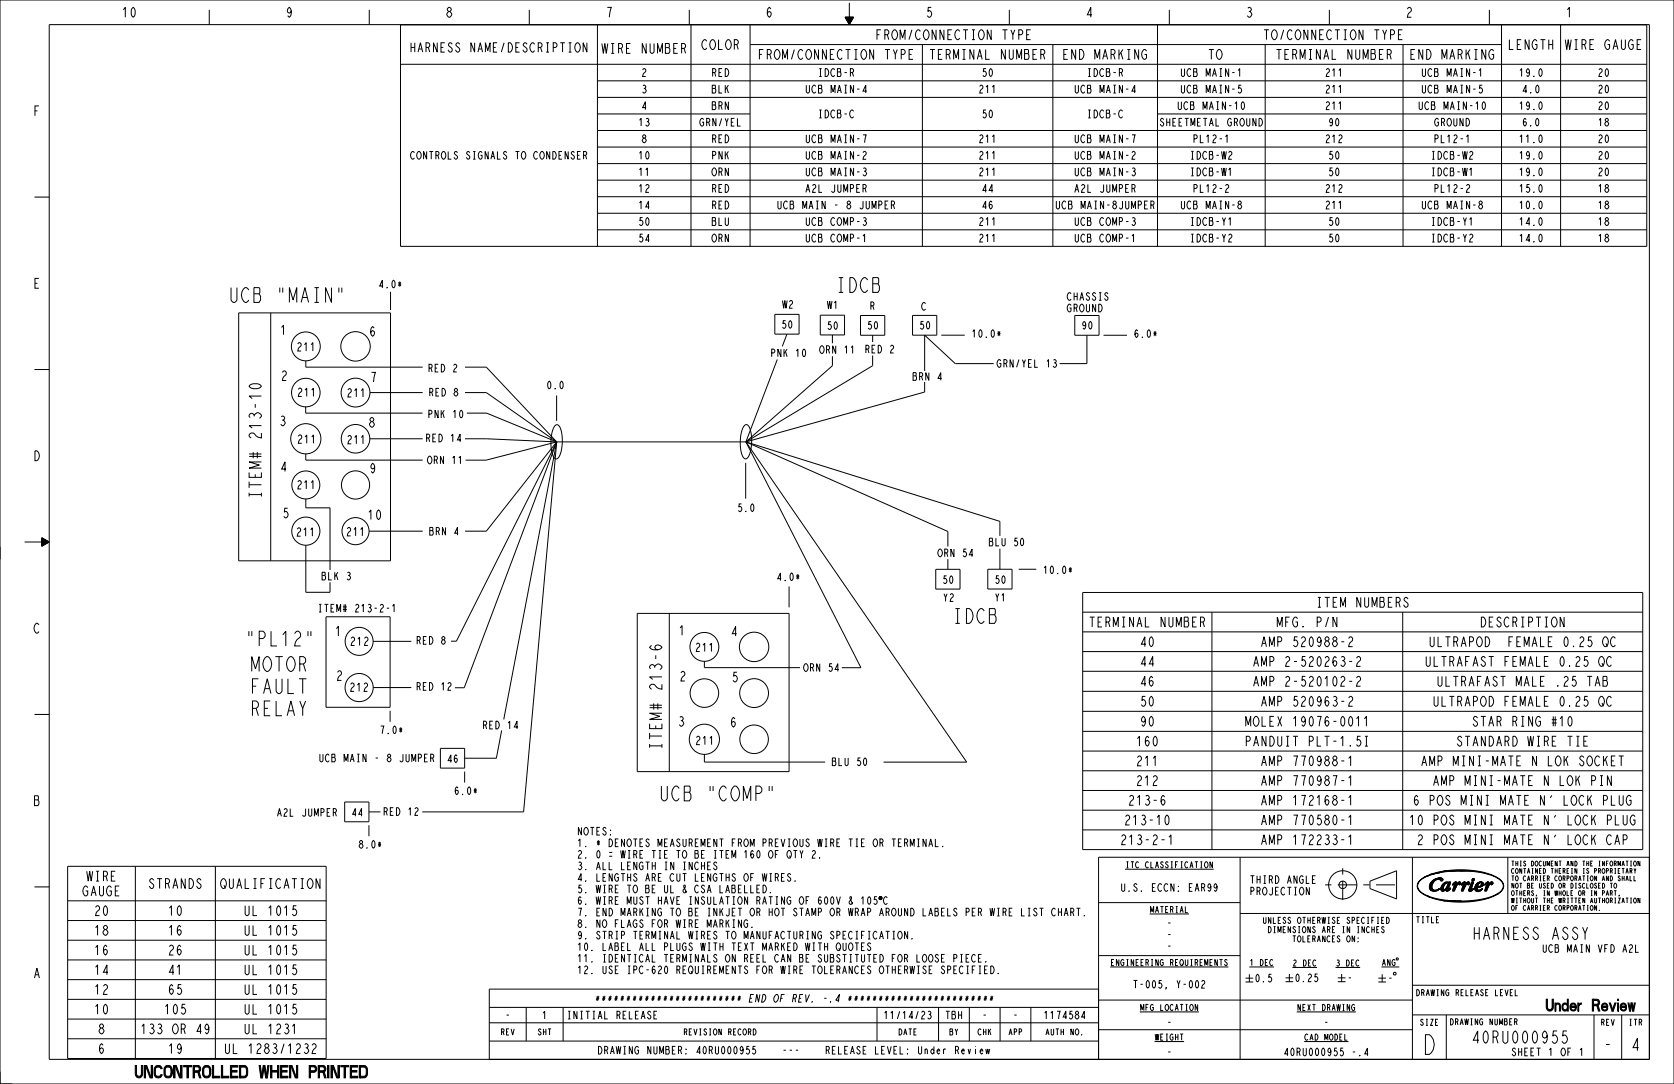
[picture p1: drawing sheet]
<svg xmlns="http://www.w3.org/2000/svg" width="864mm" height="559mm" viewBox="0 0 864 559" stroke-linecap="round" stroke-linejoin="round" font-family="sans-serif">
<path d="M684 456h37M693 448v17" fill="none" stroke="#000" stroke-width=".52" stroke-dasharray="3.3 3.3 9.8 3.3" stroke-linecap="butt"/>
<g fill="none" stroke="#000" stroke-width=".52">
<path d="M0 0h864v559h-864zM25 13h826v533h-826zM108 5v8M190 5v8M207 13v114h643v-114M273 5v8M308 13v114M356 5v8M356 13v114M387 13v114M436 9h4l-2 4M436 9l2 4"/>
<path d="M436 9h4M436 9l2 3 2-3M436 9h4l-2 3-1-3M437 9h2l-1 3M437 9l1 2M437 10h2M438 10h1l-1 1M438 10v1M438 10h.1M438 1v12M439 10l-1 1-1-1M521 5v8"/>
<path d="M597 13v114M603 5v8M686 5v8M768 5v8M775 13v114M805 13v114M207 33h643M387 23h388M476 23v104M543 23v104M653 23v104M724 23v104"/>
<path d="M308 42h542M308 50h542M308 59h79M597 59h253M308 67h542M308 76h542M308 84h542M308 93h542M18 102h7M308 101h542M308 110h542M308 118h542"/>
<path d="M201 150v10M123 161h78v128h-78zM140 161v128M400 162h12v10h-12zM406 172l-2 7M423 162h13v11h-13zM429 173v4M444 163h12v10h-12zM450 173v3M471 163h12v10h-12zM486 173h12M554 163h13v10h-13z"/>
<path d="M561 173v14h-14M569 173h12M18 190h7M158 186v3h60M240 189h11l36 39M401 185l-16 43M429 184v5l-44 39M450 183v6l-65 39M477 197v5l-92 26M513 187h-20l-16-14v18M158 210v3h60M191 202h27"/>
<path d="M240 202h11l36 26M241 213h10l36 15M286 219h2l1 1 1 6-1 7-1 3-1 1-2-2-1-6 1-6zM287 204v13M384 219h1l1 1 2 6-1 7-1 3-1 1-2-3-1-5v-6zM158 234v3h60M191 226h27M240 226l47 2M287 228l-17 191h-52M287 228l-27 143M287 228l-48 127h-4M287 228l-52 103h-2"/>
<path d="M287 228l-36 46h-11M287 228l-36 9h-11M287 228h98M385 239v18M385 228l114 165h-43M385 228l59 116h-10M385 228l104 46v8M385 228l131 41v7M158 257v5h12v32M13 279h12M22 277l3 2-3 3zM22 277l3 2-3 2"/>
<path d="M22 278v3M22 278l3 1M22 278v3l3-2M22 278l2 1-2 2M22 278l2 1-2 1M22 279v1l2-1M22 279h1l-1 1M23 279v1v-1M23 279h.1M190 274h28M158 281v24h12v-5M483 293h12v11h-12z"/>
<path d="M489 288v5M510 293h12v11h-12zM516 283v10M526 293h9M168 318h33v47h-33zM329 316h78v82h-78zM345 316v82M407 302v11M559 305h288v133h-288zM559 316h288M625 316v122M724 316v122"/>
<path d="M192 331h20M559 326h288M559 336h288M193 354h19M363 341v3h50M559 346h288M559 356h288M18 368h7M201 366v6M259 377l-3 14h-16M559 367h288M559 377h288"/>
<path d="M227 386h13v10h-13zM240 398v5M363 389v4h63M559 387h288M559 397h288M178 413h12v11h-12zM190 419h6M559 407h288M559 418h288M190 425v6M559 428h288M18 457h7"/>
<path d="M35 447h133v99h-133zM70 447v99M111 447v99M640 442v104M707 454l13-5v14l-13-5zM729 442v104M731 457l1 1zM732 458l1 2 5 3-4-2zM732 455l-1 2zM733 453l5-2-4 2-3 3zM735 452l3-1 5-1zM738 458h1z"/>
<path d="M738 451l5-2h6zM738 459h1zM738 455h1v3h-1zM738 459h2zM738 459h4h-2zM739 454h2l-2 1h-1zM739 454l3-1h2v1l-1-1h-2l-2 2v2v2h1l3-1-2 1h-2l-1-1v-2zM740 454l2-1zM740 453h2zM740 459l3-1-1 1zM740 453h4zM741 453h3z"/>
<path d="M742 453h2zM742 458h.1M742 453h1zM743 458h.1M743 449h17zM743 453l1 1zM743 458h2zM743 458h1zM743 459h2zM743 459h3h-2zM743 458l2-1zM744 459h1h-1z"/>
<path d="M745 456l1-1zM745 456l1-1-1 2-2 1zM745 456l1-1h2l-1 4 1-1-1 1h-1v-1l-1 1h-1l-1-1zM745 449l7-1 8 1zM745 455h1zM745 459l1-1zM745 455h1h1zM746 456l1-1-1 3-1 1v-1zM746 459h2h-1zM746 459h1zM747 457l1-1-1 3h-1v-1zM747 455h1l-1 1z"/>
<path d="M747 456l1-1-1 2zM747 459l1-1zM748 458h.1M749 456h1zM750 456h-1zM750 458l1-1-1 2h-1zM750 455h.1M750 455h1v2l2-2h1l-1 1h-1l-2 3h-1l1-4-1 1zM750 455h1zM750 455h1l-1 1zM750 456l1 1 1-2-1 2-1 1zM750 456h1v1z"/>
<path d="M751 455h.1M752 455h2zM752 455h1zM752 455h2l-1 1zM753 455h.1M753 456h.1M753 449a33 33 0 0 1 20 4 4 4 0 0 1 3 4 4 4 0 0 1-4 4 5 5 0 0 0 4-4 5 5 0 0 0-4-5 48 48 0 0 0-19-3zM754 456h1zM754 456h.1M754 456h1h-1zM754 458l2-1-1 2h-1zM754 455h1z"/>
<path d="M755 455h1v2l1-2h1v1h-1l-2 3h-1l1-4-1 1zM755 455h1zM755 455h1l-1 1zM755 456l1 1 1-2-1 2-2 1zM755 456h1v1zM756 455h2zM757 455h1zM757 455h1v1zM757 456h.1M758 459h2l-2 1zM758 459h1zM759 459l1-1z"/>
<path d="M759 455h1zM759 455h1l-2 3zM759 455h1l-1 4 1-1-2 2v-1zM759 455h.1M759 454l2-1-1 1zM760 453h1zM760 453h.1M760 458h.1M760 455l-1 4h-1zM761 458h1zM761 458l2-1zM761 458l1 1z"/>
<path d="M761 457h3zM761 459h1zM761 457l4-1-1 1zM761 457h1zM761 459h2zM761 457l1-1zM761 459h3zM761 459h3l-2 1zM761 456h2l-2 1zM761 456h2h-2zM762 456l1-1zM762 456l1-1-2 1z"/>
<path d="M762 456l2-1h1v2l-3 1 1 1 2-1-2 1-1 1-1-1v-2zM762 455h1zM762 455h2zM762 455h2l1 1h-1v-1zM763 455h1v1l-2 1zM763 455h1zM763 459l2-1zM764 456h1zM764 458h1zM765 458h.1M766 456h1zM766 456h1h-1z"/>
<path d="M766 458l2-1-1 2h-1zM766 455h1zM767 455h1v2l1-2h1v1h-1l-2 3h-1l1-4-1 1zM767 455h1zM767 455h1l-1 1zM767 456l1 1 1-2-1 2-2 1zM767 456h1v1zM768 455h2zM769 455h1zM769 455h1v1zM769 456h.1M778 442v29"/>
<path d="M851 442h-284v104M35 464h133M35 475h133M567 465h73M640 471h211M736 462l5 2zM741 463l6 1h-2zM745 464h6zM747 465l11-1a40 40 0 0 0 15-3 47 47 0 0 1-26 4zM747 465l7-1zM35 485h133M35 495h133"/>
<path d="M567 493h73M35 505h133M35 515h133M252 519h315M271 519v18M291 519v18M452 519v18M484 519v18M500 519v18M516 519v18M532 519v18M567 516h162"/>
<path d="M567 510h-315v36M729 508h122M35 525h133M35 535h133M252 537h315M252 527h315M567 531h162M729 523h122M746 523v23M822 523v23M837 523v23"/>
<circle cx="158" cy="179" r="7"/>
<circle cx="183" cy="179" r="8"/>
<circle cx="158" cy="202" r="7"/>
<circle cx="183" cy="202" r="7"/>
<circle cx="158" cy="226" r="8"/>
<circle cx="183" cy="226" r="7"/>
<circle cx="158" cy="250" r="7"/>
<circle cx="183" cy="250" r="7"/>
<circle cx="158" cy="274" r="7"/>
<circle cx="183" cy="274" r="7"/>
<circle cx="185" cy="331" r="7"/>
<circle cx="363" cy="333" r="7"/>
<circle cx="389" cy="333" r="8"/>
<circle cx="185" cy="354" r="7"/>
<circle cx="363" cy="357" r="7"/>
<circle cx="389" cy="357" r="7"/>
<circle cx="363" cy="381" r="8"/>
<circle cx="389" cy="381" r="7"/>
<circle cx="693" cy="456" r="7"/>
<circle cx="693" cy="456" r="1.9"/>
<circle cx="760" cy="454" r=".7"/>
</g>
<g fill="#000">
<path d="M731 457l1 1zM732 455l-1 2zM732 458l1 2 5 3-4-2zM733 453l5-2-4 2-3 3zM738 458h1zM738 459h1zM738 455h1v3h-1zM738 459h2zM738 459h4h-2zM739 454h2l-2 1h-1zM735 452l3-1 5-1zM740 454l2-1z"/>
<path d="M740 453h2zM740 459l3-1-1 1zM742 453h2zM742 453h1zM741 453h3zM740 453h4zM743 453l1 1zM743 458h1zM743 458h2zM743 458l2-1zM743 459h2zM743 459h3h-2z"/>
<path d="M744 459h1h-1zM745 459l1-1zM745 456l1-1-1 2-2 1zM745 456l1-1zM745 455h1zM745 455h1h1zM738 451l5-2h6zM746 459h1zM746 459h2h-1zM747 455h1l-1 1zM747 457l1-1-1 3h-1v-1zM747 459l1-1z"/>
<path d="M747 456l1-1-1 2zM749 456h1zM750 456h-1zM743 449h17zM750 458l1-1-1 2h-1zM750 456h1v1zM750 455h1zM750 455h1l-1 1zM750 456l1 1 1-2-1 2-1 1zM752 455h2zM752 455h2l-1 1zM752 455h1z"/>
<path d="M753 449a33 33 0 0 1 20 4 4 4 0 0 1 3 4 4 4 0 0 1-4 4 5 5 0 0 0 4-4 5 5 0 0 0-4-5 48 48 0 0 0-19-3zM745 449l7-1 8 1zM754 456h1zM754 456h1h-1zM754 455h1zM754 458l2-1-1 2h-1zM755 455h1zM755 456h1v1zM755 455h1l-1 1zM755 456l1 1 1-2-1 2-2 1zM756 455h2zM757 455h1v1z"/>
<path d="M757 455h1zM758 459h1zM758 459h2l-2 1zM760 455l-1 4h-1zM759 455h1zM759 455h1l-2 3zM759 459l1-1zM760 453h1zM759 454l2-1-1 1zM761 458h1zM761 458l2-1zM761 458l1 1z"/>
<path d="M761 459h1zM761 457h1zM761 457l1-1zM761 456h2l-2 1zM761 459h2zM761 456h2h-2zM762 456l1-1-2 1zM761 459h3zM762 456l1-1zM762 455h1zM761 457h3zM762 455h2z"/>
<path d="M763 455h1zM761 459h3l-2 1zM762 455h2l1 1h-1v-1zM763 459l2-1zM764 458h1zM761 457l4-1-1 1zM764 456h1zM766 456h1zM766 456h1h-1zM766 455h1zM766 458l2-1-1 2h-1zM767 455h1z"/>
<path d="M767 456h1v1zM767 455h1l-1 1zM767 456l1 1 1-2-1 2-2 1zM768 455h2zM769 455h1v1zM769 455h1zM736 462l5 2zM741 463l6 1h-2zM745 464h6zM747 465l7-1zM747 465l11-1a40 40 0 0 0 15-3 47 47 0 0 1-26 4z"/>
</g>
<!-- layer: 0 -->
<path d="M0 282v6M0 552v7h6" fill="none" stroke="#000" stroke-width=".52"/>
<!-- layer: NOTES3D -->
<g fill="none" stroke="#000" stroke-width=".52">
<path d="M483 432v4h1M487 436h.1M398 460h.1M410 454h.1M423 442h.1M580 448h46M833 456v-1a1.2 1.2 0 0 1 1 2 1.2 1.2 0 0 1-1 1zM843 452v2h1M844 448l-1 1M846 444v2l-1-2v2M388 478h.1M452 462h-1v2a1.3 1.3 0 0 1 2 1 1.3 1.3 0 0 1-2 1"/>
<path d="M535 469l-1-1a1.6 1.6 0 0 0 0 2 1.6 1.6 0 0 0 1 1l-1 1-1-1M536 468h2M537 468v4M593 471h20M835 462h.1M846 463v2l-1-2v2M449 487l-1-1a1.6 1.6 0 0 0 0 2 1.6 1.6 0 0 0 1 1v1l-2-1M471 484h.1M505 494h1M506 492h-1v4h1M509 496h.1M511 498a2 2 0 0 1 2 2 2 2 0 0 1-2 2z"/>
<path d="M573 498h61M645 498h12M667 499h12M689 499h13M713 498h9M713 498l1-3 1 3M713 497h1M717 495v3l-1-3v3M720 495h-1a1.5 1.5 0 0 0-1 1 1.5 1.5 0 0 0 2 2v-2h-1M721 494v1h-1zM515 502h.1M643 504h4"/>
<path d="M643 506h4M645 502v4M663 504h4M663 506h4M665 502v4M690 504h4M690 506h4M692 502v4M711 504h4M711 506h4M713 502v4M719 501l1 1v1l-1-1z"/>
<path d="M588 522h30M596 537h15M669 522h30M673 537h23"/>
</g>
<text font-size="13.2" x="733" y="544">D</text>
<g font-size="9.9">
<text x="118" y="156">UCB &quot;MAIN&quot;</text>
<text x="431" y="151">IDCB</text>
<text x="491" y="321">IDCB</text>
<text x="126" y="333">&quot;PL12&quot;</text>
<text x="129" y="346">MOTOR</text>
<text x="129" y="358">FAULT</text>
<text x="129" y="369">RELAY</text>
<text x="340" y="413">UCB &quot;COMP&quot;</text>
</g>
<g font-size="8.3">
<text x="135" y="258" transform="rotate(-90 135 258)">ITEM# 213-10</text>
<text x="341" y="387" transform="rotate(-90 341 387)">ITEM# 213-6</text>
<text x="760" y="484">HARNESS ASSY</text>
<text x="759" y="538">40RU000955</text>
<text x="827" y="542">-</text>
<text x="841" y="542">4</text>
<text x="70" y="556">UNCONTROLLED WHEN PRINTED</text>
</g>
<text font-size="7.9" x="787" y="521">Under Review</text>
<g font-size="6.6">
<text x="63" y="9">10</text>
<text x="147" y="9">9</text>
<text x="230" y="9">8</text>
<text x="312" y="9">7</text>
<text x="395" y="9">6</text>
<text x="477" y="9">5</text>
<text x="560" y="9">4</text>
<text x="643" y="9">3</text>
<text x="725" y="9">2</text>
<text x="808" y="9">1</text>
<text x="452" y="20">FROM/CONNECTION TYPE</text>
<text x="652" y="20">TO/CONNECTION TYPE</text>
<text x="311" y="28">WIRE NUMBER</text>
<text x="362" y="26">COLOR</text>
<text x="778" y="26">LENGTH</text>
<text x="808" y="26">WIRE GAUGE</text>
<text x="392" y="31">FROM/CONNECTION TYPE</text>
<text x="480" y="31">TERMINAL NUMBER</text>
<text x="548" y="31">END MARKING</text>
<text x="623" y="31">TO</text>
<text x="659" y="31">TERMINAL NUMBER</text>
<text x="727" y="31">END MARKING</text>
<text x="17" y="60">F</text>
<text x="17" y="149">E</text>
<text x="17" y="237">D</text>
<text x="679" y="313">ITEM NUMBERS</text>
<text x="562" y="323">TERMINAL NUMBER</text>
<text x="659" y="323">MFG. P/N</text>
<text x="764" y="323">DESCRIPTION</text>
<text x="17" y="326">C</text>
<text x="588" y="333">40</text>
<text x="651" y="333">AMP 520988-2</text>
<text x="738" y="333">ULTRAPOD</text>
<text x="778" y="333">FEMALE 0.25 QC</text>
<text x="588" y="344">44</text>
<text x="647" y="344">AMP 2-520263-2</text>
<text x="736" y="344">ULTRAFAST FEMALE 0.25 QC</text>
<text x="588" y="354">46</text>
<text x="647" y="354">AMP 2-520102-2</text>
<text x="742" y="354">ULTRAFAST MALE .25 TAB</text>
<text x="588" y="364">50</text>
<text x="651" y="364">AMP 520963-2</text>
<text x="740" y="364">ULTRAPOD FEMALE 0.25 QC</text>
<text x="588" y="374">90</text>
<text x="643" y="374">MOLEX 19076-0011</text>
<text x="760" y="374">STAR RING #10</text>
<text x="586" y="385">160</text>
<text x="643" y="385">PANDUIT PLT-1.5I</text>
<text x="752" y="385">STANDARD WIRE TIE</text>
<text x="586" y="395">211</text>
<text x="651" y="395">AMP 770988-1</text>
<text x="734" y="395">AMP MINI-MATE N LOK SOCKET</text>
<text x="586" y="405">212</text>
<text x="651" y="405">AMP 770987-1</text>
<text x="740" y="405">AMP MINI-MATE N LOK PIN</text>
<text x="17" y="415">B</text>
<text x="582" y="415">213-6</text>
<text x="651" y="415">AMP 172168-1</text>
<text x="730" y="415">6 POS MINI MATE N' LOCK PLUG</text>
<text x="580" y="425">213-10</text>
<text x="651" y="425">AMP 770580-1</text>
<text x="728" y="425">10 POS MINI MATE N' LOCK PLUG</text>
<text x="578" y="435">213-2-1</text>
<text x="651" y="435">AMP 172233-1</text>
<text x="732" y="435">2 POS MINI MATE N' LOCK CAP</text>
<text x="44" y="454">WIRE</text>
<text x="42" y="462">GAUGE</text>
<text x="77" y="458">STRANDS</text>
<text x="114" y="458">QUALIFICATION</text>
<text x="48" y="472">20</text>
<text x="87" y="472">10</text>
<text x="126" y="472">UL 1015</text>
<text x="48" y="482">18</text>
<text x="87" y="482">16</text>
<text x="126" y="482">UL 1015</text>
<text x="48" y="492">16</text>
<text x="87" y="492">26</text>
<text x="126" y="492">UL 1015</text>
<text x="48" y="502">14</text>
<text x="87" y="502">41</text>
<text x="126" y="502">UL 1015</text>
<text x="17" y="504">A</text>
<text x="48" y="513">12</text>
<text x="87" y="513">65</text>
<text x="126" y="513">UL 1015</text>
<text x="48" y="523">10</text>
<text x="85" y="523">105</text>
<text x="126" y="523">UL 1015</text>
<text x="50" y="533">8</text>
<text x="73" y="533">133 OR 49</text>
<text x="126" y="533">UL 1231</text>
<text x="50" y="543">6</text>
<text x="87" y="543">19</text>
<text x="116" y="543">UL 1283/1232</text>
</g>
<g font-size="6.4">
<text x="144" y="173">1</text>
<text x="190" y="173">6</text>
<text x="145" y="196">2</text>
<text x="191" y="197">7</text>
<text x="144" y="219">3</text>
<text x="190" y="220">8</text>
<text x="144" y="243">4</text>
<text x="190" y="244">9</text>
<text x="145" y="267">5</text>
<text x="189" y="268">10</text>
<text x="173" y="328">1</text>
<text x="350" y="327">1</text>
<text x="377" y="328">4</text>
<text x="173" y="351">2</text>
<text x="350" y="351">2</text>
<text x="377" y="352">5</text>
<text x="349" y="374">3</text>
<text x="376" y="375">6</text>
</g>
<text font-size="6.3" x="212" y="27">HARNESS NAME/DESCRIPTION</text>
<g font-size="5.6">
<text x="153" y="181">211</text>
<text x="153" y="204">211</text>
<text x="179" y="205">211</text>
<text x="153" y="229">211</text>
<text x="179" y="229">211</text>
<text x="153" y="252">211</text>
<text x="153" y="276">211</text>
<text x="178" y="276">211</text>
<text x="180" y="333">212</text>
<text x="358" y="336">211</text>
<text x="180" y="356">212</text>
<text x="358" y="384">211</text>
</g>
<text font-size="5.5" x="453" y="466">°C</text>
<g font-size="5.3">
<text x="331" y="39">2</text>
<text x="367" y="39">RED</text>
<text x="422" y="39">IDCB-R</text>
<text x="506" y="39">50</text>
<text x="561" y="39">IDCB-R</text>
<text x="609" y="39">UCB MAIN-1</text>
<text x="684" y="39">211</text>
<text x="733" y="39">UCB MAIN-1</text>
<text x="784" y="39">19.0</text>
<text x="824" y="39">20</text>
<text x="331" y="48">3</text>
<text x="367" y="48">BLK</text>
<text x="416" y="48">UCB MAIN-4</text>
<text x="505" y="48">211</text>
<text x="554" y="48">UCB MAIN-4</text>
<text x="609" y="48">UCB MAIN-5</text>
<text x="684" y="48">211</text>
<text x="733" y="48">UCB MAIN-5</text>
<text x="785" y="48">4.0</text>
<text x="824" y="48">20</text>
<text x="331" y="57">4</text>
<text x="367" y="57">BRN</text>
<text x="607" y="57">UCB MAIN-10</text>
<text x="684" y="57">211</text>
<text x="732" y="57">UCB MAIN-10</text>
<text x="784" y="57">19.0</text>
<text x="824" y="57">20</text>
<text x="422" y="61">IDCB-C</text>
<text x="506" y="61">50</text>
<text x="561" y="61">IDCB-C</text>
<text x="331" y="74">8</text>
<text x="367" y="74">RED</text>
<text x="416" y="74">UCB MAIN-7</text>
<text x="505" y="74">211</text>
<text x="554" y="74">UCB MAIN-7</text>
<text x="615" y="74">PL12-1</text>
<text x="684" y="74">212</text>
<text x="740" y="74">PL12-1</text>
<text x="784" y="74">11.0</text>
<text x="824" y="74">20</text>
<text x="329" y="82">10</text>
<text x="367" y="82">PNK</text>
<text x="416" y="82">UCB MAIN-2</text>
<text x="505" y="82">211</text>
<text x="554" y="82">UCB MAIN-2</text>
<text x="614" y="82">IDCB-W2</text>
<text x="685" y="82">50</text>
<text x="738" y="82">IDCB-W2</text>
<text x="784" y="82">19.0</text>
<text x="824" y="82">20</text>
<text x="329" y="91">11</text>
<text x="367" y="91">ORN</text>
<text x="416" y="91">UCB MAIN-3</text>
<text x="505" y="91">211</text>
<text x="554" y="91">UCB MAIN-3</text>
<text x="614" y="91">IDCB-W1</text>
<text x="685" y="91">50</text>
<text x="738" y="91">IDCB-W1</text>
<text x="784" y="91">19.0</text>
<text x="824" y="91">20</text>
<text x="329" y="99">12</text>
<text x="367" y="99">RED</text>
<text x="416" y="99">A2L JUMPER</text>
<text x="506" y="99">44</text>
<text x="554" y="99">A2L JUMPER</text>
<text x="615" y="99">PL12-2</text>
<text x="684" y="99">212</text>
<text x="740" y="99">PL12-2</text>
<text x="784" y="99">15.0</text>
<text x="824" y="99">18</text>
<text x="329" y="108">14</text>
<text x="367" y="108">RED</text>
<text x="401" y="108">UCB MAIN - 8 JUMPER</text>
<text x="506" y="108">46</text>
<text x="545" y="108">UCB MAIN-8JUMPER</text>
<text x="609" y="108">UCB MAIN-8</text>
<text x="684" y="108">211</text>
<text x="733" y="108">UCB MAIN-8</text>
<text x="784" y="108">10.0</text>
<text x="824" y="108">18</text>
<text x="329" y="116">50</text>
<text x="367" y="116">BLU</text>
<text x="416" y="116">UCB COMP-3</text>
<text x="505" y="116">211</text>
<text x="554" y="116">UCB COMP-3</text>
<text x="614" y="116">IDCB-Y1</text>
<text x="685" y="116">50</text>
<text x="738" y="116">IDCB-Y1</text>
<text x="784" y="116">14.0</text>
<text x="824" y="116">18</text>
<text x="329" y="125">54</text>
<text x="367" y="125">ORN</text>
<text x="416" y="125">UCB COMP-1</text>
<text x="505" y="125">211</text>
<text x="554" y="125">UCB COMP-1</text>
<text x="614" y="125">IDCB-Y2</text>
<text x="685" y="125">50</text>
<text x="738" y="125">IDCB-Y2</text>
<text x="784" y="125">14.0</text>
<text x="824" y="125">18</text>
</g>
<g font-size="5.2">
<text x="329" y="65">13</text>
<text x="361" y="65">GRN/YEL</text>
<text x="599" y="65">SHEETMETAL GROUND</text>
<text x="685" y="65">90</text>
<text x="740" y="65">GROUND</text>
<text x="785" y="65">6.0</text>
<text x="824" y="65">18</text>
<text x="213" y="82">CONTROLS SIGNALS TO CONDENSER</text>
<text x="195" y="148">4.0*</text>
<text x="550" y="155">CHASSIS</text>
<text x="403" y="159">W2</text>
<text x="426" y="159">W1</text>
<text x="448" y="160">R</text>
<text x="475" y="160">C</text>
<text x="550" y="161">GROUND</text>
<text x="403" y="169">50</text>
<text x="426" y="170">50</text>
<text x="447" y="170">50</text>
<text x="474" y="170">50</text>
<text x="501" y="174">10.0*</text>
<text x="558" y="170">90</text>
<text x="585" y="174">6.0*</text>
<text x="397" y="184">PNK 10</text>
<text x="422" y="182">ORN 11</text>
<text x="446" y="182">RED 2</text>
<text x="221" y="192">RED 2</text>
<text x="514" y="189">GRN/YEL 13</text>
<text x="470" y="196">BRN 4</text>
<text x="282" y="200">0.0</text>
<text x="221" y="204">RED 8</text>
<text x="220" y="215">PNK 10</text>
<text x="219" y="228">RED 14</text>
<text x="220" y="239">ORN 11</text>
<text x="380" y="264">5.0</text>
<text x="221" y="276">BRN 4</text>
<text x="510" y="281">BLU 50</text>
<text x="483" y="287">ORN 54</text>
<text x="166" y="299">BLK 3</text>
<text x="400" y="299">4.0*</text>
<text x="538" y="296">10.0*</text>
<text x="486" y="301">50</text>
<text x="513" y="301">50</text>
<text x="486" y="310">Y2</text>
<text x="513" y="310">Y1</text>
<text x="164" y="316">ITEM# 213-2-1</text>
<text x="214" y="332">RED 8</text>
<text x="414" y="346">ORN 54</text>
<text x="214" y="356">RED 12</text>
<text x="249" y="376">RED 14</text>
<text x="196" y="378">7.0*</text>
<text x="164" y="393">UCB MAIN - 8 JUMPER</text>
<text x="230" y="393">46</text>
<text x="429" y="395">BLU 50</text>
<text x="234" y="410">6.0*</text>
<text x="143" y="421">A2L JUMPER</text>
<text x="181" y="421">44</text>
<text x="197" y="420">RED 12</text>
<text x="298" y="430">NOTES:</text>
<text x="185" y="437">8.0*</text>
<text x="298" y="436">1. * DENOTES MEASUREMENT FROM PREVIOUS WIRE TIE OR TERMINAL.</text>
<text x="298" y="442">2. 0 = WIRE TIE TO BE ITEM 160 OF QTY 2.</text>
<text x="298" y="448">3. ALL LENGTH IN INCHES</text>
<text x="298" y="454">4. LENGTHS ARE CUT LENGTHS OF WIRES.</text>
<text x="644" y="455">THIRD ANGLE</text>
<text x="298" y="460">5. WIRE TO BE UL &amp; CSA LABELLED.</text>
<text x="578" y="459">U.S. ECCN:</text>
<text x="613" y="459">EAR99</text>
<text x="644" y="461">PROJECTION</text>
<text x="298" y="466">6. WIRE MUST HAVE INSULATION RATING OF 600V &amp; 105</text>
<text x="298" y="472">7. END MARKING TO BE INKJET OR HOT STAMP OR WRAP AROUND LABELS PER WIRE LIST</text>
<text x="542" y="472">CHART.</text>
<text x="298" y="478">8. NO FLAGS FOR WIRE MARKING.</text>
<text x="602" y="478">-</text>
<text x="298" y="484">9. STRIP TERMINAL WIRES TO MANUFACTURING SPECIFICATION.</text>
<text x="602" y="484">-</text>
<text x="298" y="490">10. LABEL ALL PLUGS WITH TEXT MARKED WITH QUOTES</text>
<text x="602" y="490">-</text>
<text x="797" y="491">UCB MAIN VFD A2L</text>
<text x="298" y="496">11. IDENTICAL TERMINALS ON REEL CAN BE SUBSTITUTED FOR LOOSE PIECE.</text>
<text x="298" y="502">12. USE IPC-620 REQUIREMENTS FOR WIRE TOLERANCES OTHERWISE SPECIFIED.</text>
<text x="585" y="509">T-005, Y-002</text>
<text x="647" y="506">0.5</text>
<text x="668" y="506">0.25</text>
<text x="695" y="506">-</text>
<text x="716" y="506">-</text>
<text x="308" y="517">************************ END OF REV.</text>
<text x="424" y="517">-.4</text>
<text x="437" y="517">************************</text>
<text x="260" y="525">-</text>
<text x="279" y="525">1</text>
<text x="292" y="525">INITIAL RELEASE</text>
<text x="456" y="525">11/14/23</text>
<text x="487" y="525">TBH</text>
<text x="506" y="525">-</text>
<text x="522" y="525">-</text>
<text x="538" y="525">1174584</text>
<text x="602" y="529">-</text>
<text x="683" y="529">-</text>
<text x="309" y="543">DRAWING NUMBER:</text>
<text x="359" y="543">40RU000955</text>
<text x="403" y="543">---</text>
<text x="426" y="543">RELEASE LEVEL:</text>
<text x="474" y="543">Under Review</text>
<text x="602" y="544">-</text>
<text x="662" y="544">40RU000955</text>
<text x="697" y="544">-.4</text>
<text x="780" y="544">SHEET 1 OF 1</text>
</g>
<g font-size="4.1">
<text x="581" y="447">ITC CLASSIFICATION</text>
<text x="593" y="470">MATERIAL</text>
<text x="652" y="476">UNLESS OTHERWISE SPECIFIED</text>
<text x="730" y="476">TITLE</text>
<text x="654" y="481">DIMENSIONS ARE IN INCHES</text>
<text x="667" y="486">TOLERANCES ON:</text>
<text x="574" y="498">ENGINEERING REQUIREMENTS</text>
<text x="645" y="498">1 DEC</text>
<text x="667" y="498">2 DEC</text>
<text x="689" y="498">3 DEC</text>
<text x="730" y="513">DRAWING RELEASE LEVEL</text>
<text x="588" y="521">MFG LOCATION</text>
<text x="669" y="521">NEXT DRAWING</text>
<text x="258" y="534">REV</text>
<text x="277" y="534">SHT</text>
<text x="353" y="534">REVISION RECORD</text>
<text x="463" y="534">DATE</text>
<text x="490" y="534">BY</text>
<text x="504" y="534">CHK</text>
<text x="520" y="534">APP</text>
<text x="539" y="534">AUTH NO.</text>
<text x="732" y="529">SIZE</text>
<text x="748" y="528">DRAWING NUMBER</text>
<text x="826" y="529">REV</text>
<text x="840" y="529">ITR</text>
<text x="596" y="536">WEIGHT</text>
<text x="673" y="536">CAD MODEL</text>
</g>
<g font-size="3.3">
<text x="779" y="446">THIS DOCUMENT AND THE INFORMATION</text>
<text x="779" y="450">CONTAINED THEREIN IS PROPRIETARY</text>
<text x="779" y="454">TO CARRIER CORPORATION AND SHALL</text>
<text x="779" y="458">NOT BE USED OR DISCLOSED TO</text>
<text x="779" y="462">OTHERS, IN WHOLE OR IN PART,</text>
<text x="779" y="465">WITHOUT THE WRITTEN AUTHORIZATION</text>
<text x="779" y="469">OF CARRIER CORPORATION.</text>
</g>
</svg>
